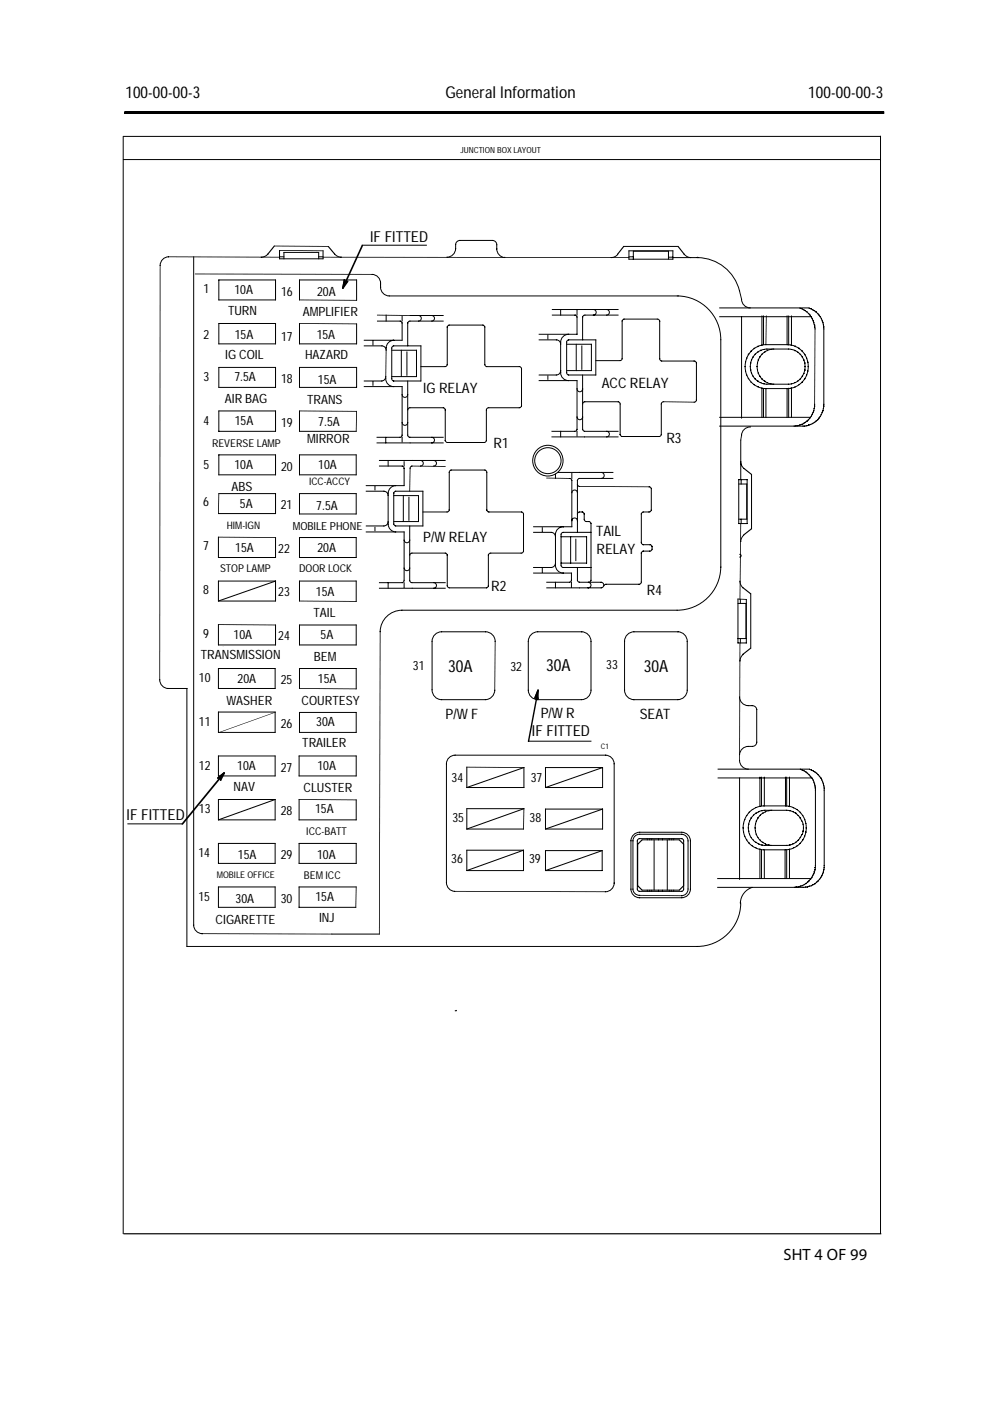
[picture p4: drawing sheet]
<svg xmlns="http://www.w3.org/2000/svg" width="210mm" height="297mm" viewBox="0 0 210 297" stroke-linecap="round" stroke-linejoin="round" font-family="sans-serif">
<g fill="none" stroke="#000" stroke-width=".21">
<path d="M26.1 33.8h160.7M26.1 28.9h160.7M26.1 28.9v232.7M186.7 28.8v232.8M34 56.2v.2M35.7 54.4v.1M35.8 54.4a1.84 1.84 0 0 0-1.8 1.9M41.1 54.4v141.8M46.3 59.4h12.2M46.4 59.3v4.4M55.4 54.4v.2M56.8 53.8v.1"/>
<path d="M56.8 53.8a1.86 1.86 0 0 1-1.4 .7M58.4 59.3v4.4M59.2 54.9h9.4M59.2 54.4h1.1M59.3 53v2M60.1 53.5h7.5M60.2 53.4v1.6M63.4 59.4h12.3M63.5 59.3v4.4M67.5 54.4h1.1M67.6 53.4v1.6M68.5 53.1v1.9"/>
<path d="M70.9 53.8a1.86 1.86 0 0 0 1.5 .7M71 53.8v.1M72.2 54.5h.3M75.6 59.3v4.5M76.7 52h13.8M78.8 58.1v.2M78.9 58.2a1.86 1.86 0 0 1 1.8 2.1M80.7 59.8v1.2M94.7 54.4v.2M96.6 52.7a1.86 1.86 0 0 1-1.9 1.8M96.6 51.7v1.1M97.4 51h7.1"/>
<path d="M97.5 51a.91 .91 0 0 0-.9 .8M97.5 50.9v.2M104.4 50.9v.2M104.4 51a.91 .91 0 0 1 .9 .9v.9M105.3 52.8a1.85 1.85 0 0 0 1.7 1.8M107 54.4v.3M129.5 54.5v.2M131 53.8v.1M131 53.9a1.86 1.86 0 0 1-1.5 .7M132.2 52.2h11.6M133.3 53.2h9.4M133.3 55h9.4"/>
<path d="M133.3 54.4h1.1M133.3 53.1v1.9M134.2 53.3h7.6M134.3 53.2v1.8M141.6 54.5h1.1M141.7 53.2v1.8M142.6 54.6h5.5M142.7 53.1v1.9M145 53.8v.2M145.1 53.9a1.8 1.8 0 0 0 1.4 .7M146.5 54.5v.2M147.9 54.4v.2a9.3 9.3 0 0 1 8.9 7"/>
<path d="M46.3 77.9h12.2M46.3 72.9h12.2M46.3 63.6h12.2M46.3 68.6h12.2M46.4 68.5v4.5M46.4 77.8v4.4M58.4 77.8v4.4M58.4 68.5v4.5M63.4 77.9h12.3M63.4 72.9h12.3M63.5 77.8v4.4M63.5 68.5v4.5"/>
<path d="M75.6 77.8v4.4M75.6 68.6v4.4M77.1 73.3h3.9M77.1 72.1h8.2M79.1 72.2v1M79.9 68.1h5M80.7 60.9a1.86 1.86 0 0 0 1.8 1.8M80.9 73.2v.2M81 73.3a.93 .93 0 0 1 .9 1M81.8 79.9a.91 .91 0 0 1-.9 .9M81.8 79.8v.1M81.9 74.2v.1"/>
<path d="M81.9 73.7v.2M81.9 66.7v1.5M82.5 62.7h61.3M82.6 62.7v.1M83 74.3h5.4M83 79.8h5.4M83.1 73.8v6.6M83.4 73.3h5.9M83.5 73.2v.2M83.5 72.1v.1M83.5 73.3l-.2 .1-.2 .4M83.5 72.1a1.65 1.65 0 0 0-1.6 1.7"/>
<path d="M84.8 68.1l.4 .2 .1 .2M84.8 68v.2M85.1 74.2v5.7M85.3 68.4v3.8M85.3 67v1.2M86.3 74.5v5.2M86.4 68.4v5M86.9 66.9h7.2M86.9 68.1h7.2M86.9 68.1h-.2l-.3 .4M87 68v.2M88.3 74.2v5.7"/>
<path d="M88.7 66.8v.2M88.7 68v.2M88.7 66.9a.59 .59 0 0 1 .6 .6 .59 .59 0 0 1-.6 .6M89.2 77.7h5.2M89.2 73.2v7.7M91.5 66.8v.2M91.5 68v.2M91.5 66.9a.59 .59 0 0 1 .6 .6 .59 .59 0 0 1-.6 .6M94.3 77.6v.2M94.8 69.3v8.1M94.8 77.3v.2l-.4 .2M95.2 68.9h7.2"/>
<path d="M95.2 68.8v.2M95.3 68.9l-.4 .3-.1 .2M102.3 68.9l.3 .1 .2 .4M102.4 68.8v.2M102.8 69.3v8.1M102.8 77.3l.2 .4h.2M103.1 77.7h7.1M103.2 77.6v.2M110.1 77.6v.2M110.1 77.7l.2 .1 .3 .4M110.6 78.2v7.9M114.2 72.1h3.9"/>
<path d="M114.2 79.5h3.8M116.2 71v1M116.2 79.6v.9M117 66.8h5M117.9 79.4v.2M118 72.1a.91 .91 0 0 1 .9 .9M118.9 79a1.67 1.67 0 0 0 1.6 1.7M118.9 78.6a.93 .93 0 0 1-1 .9M118.9 72.5v6.6M118.9 65.5v1.4M120.1 78.6h5.4M120.1 73h5.4"/>
<path d="M120.1 72.5v6.6M120.1 79l.1 .3 .4 .2M120.5 79.5h5.9M120.5 72.1h5.9M120.6 70.9a1.69 1.69 0 0 0-1.7 1.6M120.6 70.8v.2M120.6 72v.1M120.6 79.4v.2M120.6 72.1l-.4 .2-.1 .2M121.9 66.8l.2 .1 .2 .4M121.9 66.7v.2M122.2 72.9v5.8"/>
<path d="M122.3 67.1v3.9M122.3 65.7v1.2M122.4 70.9h-8.2M123.4 73.2v5.2M123.5 67.1v5M123.5 79.4v11.7M124 66.8h7.1M124 66.8l-.4 .2-.1 .3M124 66.7v.2M125.4 72.9v5.8M125.8 65.5v.2M125.8 66.7v.2"/>
<path d="M125.8 65.6a.59 .59 0 0 1 .6 .6 .59 .59 0 0 1-.6 .6M126.2 76.5h5.3M126.3 72v7.6M128.6 65.5v.2M128.6 66.7v.2M128.6 65.6a.59 .59 0 0 1 .6 .6 .59 .59 0 0 1-.6 .6M131.1 65.6h-14.1M131.4 76.4v.1M131.9 76l-.1 .3-.4 .2M131.9 68v8.1M132.2 67.7h7.2M132.3 67.6v.1"/>
<path d="M132.4 67.7l-.4 .2-.1 .2M139.4 67.6v.1M139.4 67.7h.2l.3 .4M139.9 68v8.1M139.9 76.1l.2 .4h.2M140.2 76.5h7M140.3 76.5v.1M143.7 62.7a9.3 9.3 0 0 1 9.1 9.3M147.2 76.5v.1M147.2 76.5l.2 .1 .3 .4M147.7 76.9v7.9M152.5 65.3h19.1"/>
<path d="M152.5 67.1h19.5M152.8 72v48.4M156.8 61.6v.2M157.2 63.4a1.86 1.86 0 0 0 1.9 1.9M157.2 63.3v.2M157.2 67.1v21.6M158 77.6v.2M158.1 76.7v.2M158.1 78.7l.2 .7M158.1 78.6v.1M158.3 79.5l.4 .7M158.3 75.9v.1"/>
<path d="M158.3 79.4v.2M158.6 75.1h.2M158.7 75v.3M158.7 75.2l-.6 1.6v1.8M159.1 65.2v.2M159.1 77.6v.2M159.2 77v1.4M159.2 78.5l.1 .6M159.2 76.9v.2M159.2 78.3v.3M159.2 74.4h.2M159.3 74.3v.2"/>
<path d="M159.3 74.5l-.6 .7M159.3 76.2v.2M159.3 79v.3M159.4 79.2l.2 .5M159.6 75.7l-.4 1.3M159.7 75.5v.3M159.7 79.7v.1M159.7 79.8l.4 .5M159.9 73.9l-.6 .5M159.9 73.8v.2M160.1 75v.2M160.1 75.1l-.4 .6"/>
<path d="M160.5 77.6v.2M160.6 77v1.4M160.6 78.5l.2 .6M160.6 76.9v.2M160.6 78.3v.3M160.6 74.7l-.4 .4M160.7 73.5l-.7 .3M160.7 74.5v.3M160.7 73.3v.3M160.8 76.2v.2M160.8 79v.3M160.8 79.2l.3 .5"/>
<path d="M161.1 75.7l-.5 1.3M161.1 75.5v.3M161.1 79.7v.1M161.1 79.8l.4 .5M161.2 74.3l-.5 .3M161.3 74.2v.2M161.5 66.9v6.3M161.5 75v.2M161.6 75.1l-.5 .6M161.9 66.9v6.3M161.9 74.1l-.6 .2M162 74v.2"/>
<path d="M162.1 74.7l-.5 .4M162.1 74.5v.3M162.3 73.1h4.7M162.4 73.1l-1.7 .3M162.4 73v.2M162.6 74h4.7M162.6 74l-.6 .1M162.6 73.9v.2M162.7 74.3l-.6 .3M162.7 74.2v.2M163.4 74.1l-.7 .2M163.4 74v.2"/>
<path d="M164.1 74l-.7 .1M164.1 73.9v.2M166.9 66.9v6.3M167 73.1l.7 .1M167.2 74l.6 .1M167.2 66.9v6.3M167.6 73.2h.3M167.8 74v.2M167.8 66.9v6.4M167.8 73.2l.8 .2M167.8 74.1l.7 .2M168.4 74.3h.3"/>
<path d="M168.5 74.2v.2M168.5 73.4h.2M168.6 74.3l.5 .3M168.7 73.3v.3M168.7 73.5l.7 .3M169.1 74.7l.6 .4M169.2 74.6v.2M169.2 73.8h.3M169.4 73.9l.7 .6M169.4 73.8v.2M169.6 65.2v.3M169.6 65.3l.4 .2"/>
<path d="M169.7 75v.2M169.7 75.2l.4 .5M169.9 65.5h.3M170 65.4v.1M170 79.8h.3M170 75.7h.3M170.1 65.5l.2 .1M170.1 74.3v.3M170.1 75.5v.3M170.1 79.7v.1M170.1 79.8l-.4 .5M170.1 75.7l.3 .6"/>
<path d="M170.1 74.5l.5 .7M170.4 65.6v.2M170.4 76.2v.3M170.4 79.1v.2M170.4 76.4l.2 .6M170.5 65.7l.2 .2M170.5 75.2h.3M170.6 75v.3M170.6 78.5l-.5 1.2M170.6 77v1.4M170.7 75.2l.3 .7M170.7 76.9v.2"/>
<path d="M170.7 77.6v.2M170.7 78.3v.3M170.8 65.8l.3 .4M171 75.9v.2M171 79.4v.2M171.1 76l.3 1.4-.1 1.2M171.1 66v.2M171.2 66.2l.2 .3M171.3 78.7l-.6 1.5M171.3 76.7v.2M171.3 78.6v.1M171.4 77.6v.2"/>
<path d="M171.4 66.4l.3 .4M171.5 65.2v.3M171.6 65.3l.3 .2M171.6 66.8h.3M171.8 66.9l.2 .3M171.8 65.5h.2M171.8 66.7v.2M172 65.4v.1M172 65.5l.3 .1M172 67.3l.2 .2M172 67.1v.2M172.2 65.7h.3"/>
<path d="M172.2 67.4l.2 .6M172.3 65.5v.3M172.3 68h.3M172.4 65.7l.3 .2M172.4 68.1l.1 .3M172.5 67.9v.3M172.6 68.2v.6M172.6 68.8h.2M172.6 65.9h.2M172.7 68.8v.2M172.7 69.2v.2M172.7 65.8l.3 .4"/>
<path d="M172.7 68.9l.1 .3M172.8 69.3v.4M172.8 69.7v.2M173.1 66v.3M173.1 66.2l.3 .3M173.4 66.4v.2M173.4 66.6l.2 .2M173.7 66.7v.2M173.7 66.9l.2 .3v-.1M174 67.3l.1 .2M174.2 67.4l.1 .6M174.3 67.9v.3"/>
<path d="M174.4 68.1l.1 .3M174.5 68.2l.1 .6M174.6 68.8v.2M174.6 68.9v.3M174.6 69.3l.1 .4M174.7 69.7v16.1M174.7 69.2v.2M46.3 87.1h12.2M46.3 82.1h12.2M46.3 96.4h12.2M46.3 91.4h12.2M46.4 96.4v4.4"/>
<path d="M46.4 87v4.5M58.4 87v4.5M58.4 96.4v4.4M63.4 91.4h12.2M63.4 82.1h12.3M63.4 96.4h12.2M63.5 87v4.5M63.5 96.4v4.4M75.5 96.4v4.4M77.1 80.8h3.9M77.1 82h8.2M79.1 80.9v.9"/>
<path d="M79.8 92.7h5M80.3 98.8h5M80.9 80.7v.2M81.8 80.3a1.67 1.67 0 0 0 1.7 1.7M81.8 80.2v.2M81.8 92.6v1.4M82.3 97.5v1.4M83.1 80.3v.2l.4 .3M83.4 80.8h5.9M83.5 80.7v.2M83.5 81.9v.1M84.8 92.6v.2"/>
<path d="M85.2 98.8l.3 .1 .2 .4M85.3 81.9v10.5M85.3 92.3l-.1 .2-.4 .2M85.3 83.7a.59 .59 0 0 0 .5 .6 .59 .59 0 0 0 .6-.6M85.3 92.6v1.2M85.3 89.6a.59 .59 0 0 0 .5 .6 .59 .59 0 0 0 .6-.6M85.3 98.7v.2M85.7 97.8v1.1M85.7 99.2v3.8M86.4 80.7v11.6M86.4 92.3l.3 .4h.2M86.9 86.5h7.2"/>
<path d="M86.9 86.5h-.2l-.3 .4M87 99.2v.2M87 86.4v.1M87.4 98.8l-.4 .2v.3M87.4 98.7v.2M89.2 97.5v.2M89.2 98.7v.2M89.2 97.6a.59 .59 0 0 1 .5 .6 .59 .59 0 0 1-.5 .6M91.5 92.6v.2M91.5 93.8v.2M91.5 92.7a.59 .59 0 0 1 .6 .6 .59 .59 0 0 1-.6 .6M91.9 97.5v.2"/>
<path d="M91.9 98.7v.2M92 97.6a.59 .59 0 0 1 .5 .6 .59 .59 0 0 1-.6 .6M93.9 86.5h.3l.2 .4M94 86.4v.1M94.1 93.9h-14.3M94.1 92.7h-7.3M94.4 93.4l.2 .4h.3M94.4 86.9v6.6M94.5 97.6h-14.2M94.8 93.8h8M94.9 93.7v.2M95.6 99.7h7.3"/>
<path d="M95.7 99.6v.1M95.7 99.7h-.2l-.3 .4M102.7 93.7v.2M102.8 99.7h.2l.2 .4M102.8 99.6v.1M103.1 93.4v.2l-.4 .2M103.1 86.9v6.6M103.6 86.4v.1M110.1 86.4v.1M110.2 86.5h-6.6l-.4 .2-.1 .2M110.6 86l-.1 .2-.4 .3M116.9 91.4h5"/>
<path d="M118.9 91.4v1.3M120.6 80.6v.2M121.8 91.4v.1M122.3 82.4a.59 .59 0 0 0 .6 .7 .59 .59 0 0 0 .6-.7M122.3 91v.2l-.4 .2M122.3 88.4a.59 .59 0 0 0 .6 .6 .59 .59 0 0 0 .6-.6M122.3 91.4v1.1M122.3 80.6v10.5M122.4 80.7h-8.2M123.5 91l.1 .2 .4 .2M123.9 85.2h7.2M123.9 91.4h7.2"/>
<path d="M124 91.4v.1M124 85.2l-.4 .2-.1 .2M128.6 91.4v.1M128.6 92.5v.2M128.6 91.4a.59 .59 0 0 1 .6 .6 .59 .59 0 0 1-.6 .6M131 85.2h.3l.2 .4M131.1 85.1v.2M131.1 92.6h-14.2M131.5 85.6v6.6M131.5 92.1v.2l.4 .2M139.8 92.5v.1M139.9 92.5h-8.1"/>
<path d="M140.2 92.1l-.2 .4h-.3M140.2 85.6v6.6M140.7 85.2l-.4 .2-.1 .2M140.7 85.1v.2M147.2 85.2v.2M147.7 84.8l-.1 .2-.4 .3M152.5 90.3h17.8M152.5 88.5h19.5M157.1 97.9a1.86 1.86 0 0 0 .6 1.4M157.1 93.2v8.6M157.2 92.2v.3M157.7 99.2v.2"/>
<path d="M158.6 80.3h.2M158.7 80.2v.2M158.7 80.3l.5 .6M159.1 90.5a1.84 1.84 0 0 0-1.9 1.8M159.1 90.4v.2M159.3 80.9v.2M159.3 81l.6 .6M159.9 81.5v.2M160 81.6l.7 .4M160.1 80.2v.2M160.1 80.3l.5 .5M160.7 80.8l.5 .3"/>
<path d="M160.7 81.9v.2M160.7 80.7v.2M160.7 82l.8 .3M161.3 81.2l.6 .2M161.3 81v.2M161.5 82.2v6.4M161.5 80.2v.2M161.6 80.3l.5 .5M161.6 82.3l.8 .1M161.9 82.3v6.3M162 81.3v.2M162 81.4l.6 .1"/>
<path d="M162.1 80.8l.6 .3M162.1 80.7v.2M162.4 82.3v6.3M162.6 81.4v.1M162.7 81.2l.7 .2M162.7 81v.2M163.4 81.3v.2M163.4 81.4l.7 .1M164.1 81.4v.1M166.9 82.3v6.3M167 82.4h-4.7M167.2 82.2v6.4"/>
<path d="M167.3 81.5h-4.7M167.6 82.3h.3M167.7 82.3l-.7 .1M167.8 81.3v.2M167.8 82.1v6.5M167.8 81.4l-.6 .1M168.3 90.3v.1M168.4 81.1h.3M168.5 81v.2M168.5 81.2l-.7 .2M168.6 82v.1M168.6 82l-.8 .3"/>
<path d="M168.7 90.3h-.3M168.7 90.2v.1h.4M169 90.3h.2M169.1 80.8l-.5 .3M169.2 90.2v.1M169.2 80.7v.2M169.4 81.6l-.7 .4M169.4 81.5v.1M169.6 90l-.4 .2M169.6 80.4l-.5 .4M169.7 80.3v.1M169.9 81h.3"/>
<path d="M170 90l-.4 .1M170 89.8v.3M170 81.1l-.6 .5M170.1 80.9v.2M170.3 89.8h.2M170.3 89.7v.2M170.5 80.3h.3M170.6 90.3h-.3M170.6 90.3v.1M170.6 80.2v.2M170.6 89.6h.3M170.6 80.3l-.5 .7"/>
<path d="M170.7 89.6l-.6 .4M170.8 89.4v.3M170.9 90.3h.3M171 90.2v.1M171 89.2h.3M171 90.3h-.4M171.1 89.3l-.3 .2M171.1 89.2v.2M171.3 89h.2M171.4 90.1h.2M171.4 89l-.2 .2M171.4 88.9v.2"/>
<path d="M171.4 90v.3M171.5 90.2h-.4M171.7 88.7l-.3 .3M171.7 88.6v.1M171.9 89.9v.2M171.9 90l-.4 .1M172 88.3l-.2 .3M172 88.1v.2M172.2 87.9l-.2 .3M172.2 87.7v.3M172.3 89.8l-.3 .2M172.3 89.7v.1"/>
<path d="M172.4 87.4v.2M172.4 87.5l-.2 .3M172.5 87.1l-.1 .3M172.6 89.6h.2M172.6 86.5v.2M172.7 89.6l-.4 .2M172.7 86.2l-.1 1M172.7 85.7v.4M172.7 85.6v.2M172.7 86v.3M172.7 89.4v.3M173 89.3l-.3 .2"/>
<path d="M173.1 89.2v.1M173.2 89h.3M173.3 89l-.2 .2M173.4 88.9v.2M173.6 88.7l-.2 .3M173.7 88.5v.2M173.9 88.4v-.1l-.2 .3M174 87.9h.2M174.1 87.9l-.1 .3M174.3 87.3v.3M174.3 87.5l-.1 .5M174.5 87.1l-.1 .3"/>
<path d="M174.6 86.5v.2M174.6 86.2l-.1 1M174.7 85.7l-.1 .4M174.7 86v.3M46.2 118.2h12.3M46.2 108.9h12.3M46.3 113.8v4.5M46.3 104.7h12.2M46.3 100.7h12.2M58.4 104.6v4.4M58.4 113.9v4.4M63.4 118.2h12.2"/>
<path d="M63.4 104.7h12.2M63.4 100.7h12.2M63.4 109h12.2M63.4 114h12.2M63.5 113.9v4.4M63.5 104.6v4.5M75.5 104.6v4.5M75.5 113.9v4.4M77.6 111.5h3.8M77.6 112.8h8.2M77.6 103h8.2M77.6 104.1h3.8"/>
<path d="M79.5 103v1M79.5 111.7v.9M81.4 104.1v.1M81.4 111.4v.2M81.4 104.1a.93 .93 0 0 1 .9 1M82.3 111.1a1.67 1.67 0 0 0 1.6 1.7M82.3 110.6a.93 .93 0 0 1-.9 .9M82.3 104.5v6.7M83.4 110.6h5.4M83.4 105.1h5.4M83.5 111l.2 .4 .2 .1M83.5 104.5v6.7"/>
<path d="M83.8 111.5h5.9M83.8 104.1h5.9M83.9 112.7v.2M83.9 104.1v.1M83.9 111.4v.2M83.9 102.9v.1M83.9 104.1l-.2 .1-.2 .4M83.9 103a1.65 1.65 0 0 0-1.6 1.6M85.5 105v5.7M85.7 112.7v10.4M85.7 114.5a.59 .59 0 0 0 .6 .6 .59 .59 0 0 0 .6-.6M86.7 105.3v5.1"/>
<path d="M86.9 111.4v11.7M87.3 117.3h7.2M87.3 117.3h-.2l-.2 .4M87.4 117.2v.2M88.7 105v5.7M89.6 108.5h5.2M89.7 104.1v7.5M94.4 117.2v.2M94.4 117.3l.4 .2v.2M94.7 108.5v.1M94.8 117.6v6.6l.3 .4h.2M95.2 100.1v8.1"/>
<path d="M95.2 108.1v.2l-.4 .2M103.2 100.1v8.1M103.2 108.1l.1 .2 .4 .2M103.5 117.6v6.7M104 117.3h6.6M104 117.3l-.4 .2-.1 .2M104.1 117.2v.2M110.5 117.2v.2M110.5 108.5l.3 .1 .2 .4M110.6 108.5v.1M110.7 108.5h-7.2M111 109v7.9"/>
<path d="M111 116.8l-.1 .2-.4 .3M113 112.9h3.9M113 111.7h8.3M115 111.8v1M116.8 112.8v.2M116.9 112.9a.93 .93 0 0 1 .9 .9M117.8 119.4a.93 .93 0 0 1-1 .9M117.8 119.9a1.65 1.65 0 0 0 1.6 1.6M117.8 100.4v1.1M117.8 113.2v6.7M118.9 113.8h5.6M118.9 119.4h5.6"/>
<path d="M119 119.9l.2 .4h.2M119 113.3v6.6M119.4 112.9h6M119.4 112.9h-.2l-.2 .4M119.4 111.7a1.65 1.65 0 0 0-1.6 1.6M119.5 111.6v.2M119.5 112.8v.2M120.7 101.4v.1M120.8 101.4l.4 .2v.3M121 113.7v5.8M121.2 100.3v1.2M121.2 110.4a.59 .59 0 0 1 .6-.6 .59 .59 0 0 1 .6 .6"/>
<path d="M121.2 104.5a.59 .59 0 0 1 .6-.6 .59 .59 0 0 1 .6 .6M121.2 101.8v10M122.1 114.2v4.8M122.4 102.7l.1 .2 .4 .2M122.4 101.8v11.2M122.8 108.5h.7M122.8 101.4h7.2M122.9 101.4v.1M122.9 103v.2M122.9 108.5v.1M122.9 101.4l-.2 .1-.3 .4M122.9 108.5l-.2 .1-.3 .4"/>
<path d="M123.4 108.5l.2 .1 .3 .4M123.4 108.5v.1M123.9 110.1l.2 .4 .8 .1M123.9 108.9v1.3M124.4 110.5v.2M124.4 113.7v5.8M124.8 110.5v.2M124.8 110.6h.3l.2 .4M125.3 110.9v12.2M127.5 100.2a.64 .64 0 0 1 .6 .6 .64 .64 0 0 1-.6 .6M127.5 100.1v.2M127.5 101.4v.1"/>
<path d="M130 100.2h-11.8M136 115v.3l.4 .2M136 108.9v6.2M136 117.2v6.3M136.3 108.5h1.4M136.4 108.5v.1M136.4 115.4v.2M136.4 116.8v.1M136.4 116.8l-.4 .3v.2M136.4 108.5l-.2 .1-.2 .4M137.5 103.2h.3M137.6 108.5v.1"/>
<path d="M137.6 103.2l.4 .2 .1 .2M137.8 116.8v.1M137.8 115.5l.2 .1 .3 .4M137.9 115.5h-1.6M138.1 108.1l-.2 .4h-.3M138.1 103.6v4.6M138.3 116.4l-.1 .2-.4 .2h-1.5M138.3 115.8v.7M156.5 110.1h1.9M156.5 111h2M156.5 101.7h2M156.5 102.6h1.9"/>
<path d="M156.6 101.6v9.5M156.8 117.5l.3 .3-.3 .3M156.9 117.4v.2M156.9 118v.2M157.1 114.7v.2M157.1 110v1.1M157.1 101.6v1.1M157.7 113.4a1.82 1.82 0 0 0-.6 1.4M157.7 113.3v.2M158.3 102.5v7.7M158.4 101.6v9.5M159.3 100.5v11.7"/>
<path d="M46.2 136.7h12.3M46.2 127.4h12.3M46.2 123.2h12.3M46.3 123.1v4.4M46.3 132.3v4.5M58.4 123.1v4.4M58.4 132.4v4.4M63.4 123.2h12.2M63.4 136.7h12.2M63.4 132.5h12.2M63.5 123.1v4.4M63.5 132.4v4.4"/>
<path d="M75.5 123.1v4.5M75.5 132.4v4.4M80.3 123.5h5M80.6 133.8v.2M82.3 123.5v1.3M85.2 129.4h58.4M85.3 129.4a4.6 4.6 0 0 0-4.7 4.5M85.3 129.3v.2M85.3 123.5v.1M85.7 123.5v1.1M85.7 120.4a.59 .59 0 0 0 .6 .6 .59 .59 0 0 0 .6-.6M85.7 123.1l-.1 .2-.4 .2"/>
<path d="M86.9 123.1l.2 .4h.2h7.2M87.4 123.5v.1M91.6 135.9v10.4M91.9 123.5v.1M91.9 124.6v.2M92 123.5a.59 .59 0 0 1 .5 .6 .59 .59 0 0 1-.6 .6M93.6 133.9h9.4M93.6 133.9a2.03 2.03 0 0 0-2 2M93.6 133.9v.1M94.5 124.7h-14.2M95.2 124.6h8M95.3 124.6v.1"/>
<path d="M102.9 133.9a2.05 2.05 0 0 1 2.1 2.1M103 133.9v.1M103.1 124.6v.1M103.5 124.2v.2l-.4 .2M105 135.9v.2M112 135.9v10.5M113 121.5h8.2M113 120.3h3.9M114 133.9h9.4M114 133.9a2.03 2.03 0 0 0-2 2M114 133.9v.1M115 120.4v1"/>
<path d="M115.8 123.5h5M116.8 120.2v.2M117.8 123.4v1.3M119.4 120.3h6M119.5 120.2v.2M120.7 123.4v.1M121.2 123l-.3 .4-.2 .1M121.2 121.4v1.7M121.2 123.4v1.2M122.4 123l.1 .2 .4 .3M122.4 120.2v2.9M122.8 123.5h4.7"/>
<path d="M122.9 123.4v.1M123.3 133.9a2.03 2.03 0 0 1 2 2.1M124.7 123.5a.59 .59 0 0 1 .6 .5 .59 .59 0 0 1-.6 .6M124.7 123.4v.1M124.8 123.4v.1M125.3 123l-.1 .2-.4 .3M125.3 135.9v10.5M127.4 123.4v.1M127.4 124.6v.1M127.4 123.5a.59 .59 0 0 1 .6 .5 .59 .59 0 0 1-.6 .6M127.5 124.6h-11.7M128 124.1v.2"/>
<path d="M128.4 123.9h7.2M128.5 123.9l-.5 .3M128.5 123.8v.2M132.4 135.9v10.5M134.4 133.9h9.4M134.5 133.9a2.03 2.03 0 0 0-2.1 2M134.5 133.9v.1M135.5 123.8v.2M136 123.4l-.3 .4-.2 .1M143.5 129.3v.2M143.7 133.9a2.03 2.03 0 0 1 2 2.1M145.7 135.9v10.5"/>
<path d="M152.8 120.3a9.3 9.3 0 0 1-9.2 9.1M156.4 127.9h1.8M156.4 136.3h1.9M156.4 135.4h1.8M156.5 126.9v9.5M156.9 123.2a1.88 1.88 0 0 0 .7 1.4M156.9 123.1v.2M157 135.3v1.1M157 127v1M157.6 138.8a1.82 1.82 0 0 0-.7 1.3M157.6 124.6v.1M157.6 138.6v.3"/>
<path d="M158.2 127.9v7.6M158.2 127v9.4M159.2 125.8v11.7M33.9 144.1a1.84 1.84 0 0 0 1.8 1.9M33.9 144v.2M35.5 146h4.2M39.6 145.9v54.9M46.2 146h12.2M46.2 141.7h12.2M46.2 155.3h12.2M46.2 151h12.2M46.3 150.9v4.5"/>
<path d="M46.3 141.7v4.4M58.3 141.7v4.4M58.3 150.9v4.5M63.4 141.7h12.2M63.4 151.1h12.2M63.4 155.3h12.2M63.5 141.7v4.4M63.5 151v4.4M75.5 141.7v4.4M75.5 151v4.4M91.6 146.3a2.06 2.06 0 0 0 2 2M93.6 148.3h9.4"/>
<path d="M93.6 148.3v.1M102.9 148.3v.1M104.9 146.3a2.05 2.05 0 0 1-2 2M104.9 146.2v.2M111.9 157.1h13.5M112 146.3a2.03 2.03 0 0 0 2 2M123.3 148.3v.1M123.4 148.3h-9.5M125.3 146.3a2.03 2.03 0 0 1-2 2M132.4 146.3a2.03 2.03 0 0 0 2 2M134.3 148.3h9.5M143.7 148.3v.1"/>
<path d="M145.7 146.3a2.03 2.03 0 0 1-2 2M156.8 147.8a1.86 1.86 0 0 0 1.8 1.8M156.8 147.7v.1M156.8 159.9v.2M156.9 140v.3M158.6 149.6h1M158.6 158.2h1M158.7 149.5v.2M158.7 158.2a1.86 1.86 0 0 0-1.9 1.8M158.7 158.2v.1M159.5 149.5v.2M159.5 158.2v.1"/>
<path d="M159.5 149.6a.91 .91 0 0 1 .9 .9M160.4 150.4v7.1M160.4 157.4a.91 .91 0 0 1-.9 .8M27 174.7h11.7M46.2 164.5h12.2M46.2 160.3h12.2M46.2 173.8h12.2M46.2 178.8h12.2M46.2 169.5h12.2M46.3 178.7v4.4M46.3 160.2v4.4M46.3 169.4v4.5"/>
<path d="M58.3 160.2v4.4M58.3 169.4v4.5M58.3 178.7v4.4M63.3 178.8h12.3M63.3 164.5h12.3M63.3 160.3h12.3M63.3 173.8h12.3M63.4 160.2v4.4M63.4 178.7v4.4M63.4 169.4v4.5M75.5 160.2v4.4M75.5 169.5v4.4"/>
<path d="M75.5 178.7v4.4M94.7 161.8v25.4M96.4 160.1h32.1M96.5 160.1a1.84 1.84 0 0 0-1.8 1.8M96.5 160v.2M98.9 167h12.3M98.9 175.8h12.2M98.9 171.5h12.3M99 162.6v4.5M99 171.4v4.5M111.1 162.7v4.4M115.6 162.7h12.2"/>
<path d="M115.6 167h12.2M115.6 171.5h12.2M115.6 175.8h12.2M115.7 162.7v4.4M115.7 171.5v4.4M127.8 171.5v4.4M127.8 162.7v4.4M128.4 160.1a1.86 1.86 0 0 1 1.8 1.9M130.2 161.9v25.4M133.8 178.1v10.5M134.2 178.1v10.5M135.1 178.2v10.3l.3 .4 .2 .1"/>
<path d="M135.2 178.9v9M135.6 176.9h9M135.6 176.5h9M135.6 177.8h9M135.6 176.9a1.4 1.4 0 0 0-1.4 1.3M135.6 177.8l-.4 .2-.1 .3M135.6 176.8v.2M135.6 176.5a1.86 1.86 0 0 0-1.8 1.8M135.6 176.4v.1M135.6 177.7v.2M136.1 178.1h8M137.2 177.7v.4"/>
<path d="M137.8 177.7v.4M138.2 177.7v.4M138.7 178v10.8M139.6 177.7v.4M140.5 177.7v.4M141.5 178v10.8M141.9 177.7v.4M142.4 177.7v.4M142.8 177.7v.4M144.5 177.8l.4 .2v.3M144.5 176.9a1.4 1.4 0 0 1 1.4 1.4M144.5 176.4v.1"/>
<path d="M144.5 176.8v.2M144.5 177.7v.2M144.6 176.5a1.86 1.86 0 0 1 1.8 1.8M144.9 178.2v10.3l-.2 .4-.2 .1M145.9 178.2v10.3a1.4 1.4 0 0 1-1.4 1.4M146.4 178.1v10.5M152.1 164.9h20.1M152.1 163.1h19.6M156.8 164.9v21.6M156.8 161.2a1.86 1.86 0 0 0 1.8 1.9M156.8 161.1v.2M157.6 175.4v.2"/>
<path d="M157.6 176.4l.3 .8M157.6 176.3v.2M157.6 174.5v.2M157.9 173.7l-.3 1.5v1.2M157.9 177.3l.4 .7M157.9 173.7v.1M157.9 177.2v.2M158.3 173l-.4 .7M158.3 178.1l.5 .6M158.3 178v.1M158.7 175.4v.2M158.7 163v.2"/>
<path d="M158.7 174.7v.1M158.7 176.1v.3M158.8 172.1v.2M158.8 178.7v.2M158.8 178.8l.7 .6M158.8 172.3l-.5 .6v-.1M158.9 174v.2M158.9 176.8v.2M158.9 176.9l.3 .6M159.2 173.5l-.3 .8-.2 .9 .2 1.7M159.3 173.3v.3M159.3 177.5v.1"/>
<path d="M159.3 177.6l.4 .5M159.4 171.6h.3M159.5 171.5l-.6 .7M159.5 179.2v.2M159.6 179.4l.7 .4M159.7 178.1l.5 .5M159.7 172.9l-.4 .6M159.8 172.7v.3M159.8 178.1v.1M160.1 175.4v.2M160.2 174.7v.1M160.2 176.1v.3"/>
<path d="M160.2 172.5l-.5 .4M160.3 171.3l-.7 .3M160.3 171.1v.2M160.3 172.3v.3M160.3 179.7v.1M160.3 178.5v.2M160.3 179.8l.8 .3M160.3 178.6l1.2 .6M160.4 174v.2M160.4 176.8v.2M160.4 176.9l.3 .6M160.7 173.5l-.4 .8-.2 .9 .3 1.7"/>
<path d="M160.7 177.5v.1M160.7 173.3v.3M160.7 177.6l.4 .5M160.9 172v.2M160.9 178.8v.2M160.9 172.1l-.6 .3M161 170.9h.3M161.1 171l-.8 .2M161.1 164.7v6.3M161.1 179.9v6.5M161.1 178.1l.6 .5M161.1 172.9l-.4 .6"/>
<path d="M161.2 178.1v.1M161.2 172.7v.3M161.5 164.7v6.2M161.5 171.9h.2M161.5 179.2h.2M161.5 171.9l-.6 .2M161.5 171.8v.2M161.5 179.1v.1M161.6 179.2h.6M161.7 172.5l-.5 .4M161.7 178.5v.2M161.7 172.3v.3"/>
<path d="M161.8 178.6l1.2 .6M161.9 170.9h4.7M162 170.9h-.8M162.1 164.7v6.2M162.1 171.8h4.8M162.2 171.8l-.6 .1M162.2 171.7v.2M162.2 179.2v.1M162.3 178.8v.2M162.3 172v.2M162.3 172.1l-.5 .3M162.9 179.2h.3"/>
<path d="M162.9 171.9h.3M163 171.9l-.7 .2M163 179.1v.1M163 171.8v.2M163 179.2h.6M163.6 171.8l-.6 .1M163.7 179.2v.1M163.7 171.7v.2M166.5 170.9h.8M166.5 164.7v6.2M166.8 171.8l.6 .1M166.8 164.7v6.3"/>
<path d="M166.9 179.2h-4.8M167.2 170.9h.3M167.3 171.9h.3M167.3 179.2h.3M167.4 179.9v6.5M167.4 164.7v6.4M167.4 171l.8 .2M167.4 171.9l.7 .2M167.5 171.8v.2M167.5 179.1v.1M168 172h.2M168 178.9h.2"/>
<path d="M168.1 178.8v.2M168.1 179l-1.3 .2M168.1 172.1l.6 .3M168.1 172v.2M168.2 179.8l-.8 .3M168.2 179.7v.1M168.2 171.1v.3M168.3 171.3l.6 .3M168.6 172.4h.2M168.7 178.6l-.6 .3M168.7 172.5l.5 .4M168.7 172.3v.3"/>
<path d="M168.7 178.5v.2M168.8 171.6h.3M168.9 179.4l-.6 .4M169 179.2v.2M169 171.5v.2M169 171.7l.7 .5M169.2 172.9h.2M169.2 178.2l-.5 .4M169.2 172.8v.2M169.2 178.1v.1M169.3 173l.4 .5M169.5 178.8h.3"/>
<path d="M169.6 173.5h.2M169.6 177.6h.2M169.6 178.9l-.6 .5M169.7 173.3v.3M169.7 177.5v.1M169.7 178.7v.2M169.7 172.1v.2M169.7 177.6l-.5 .5M169.7 163.1l.4 .2M169.7 173.5l.3 .6M169.7 172.3l.5 .6v-.1M170 176.9l-.3 .6"/>
<path d="M170 174v.2M170 176.9v.1M170 163.2h.3M170.1 178.1h.2M170.1 163.2v.1M170.1 174.2l.2 1.3-.2 1.4M170.1 163.3l.3 .1M170.2 178v.1M170.2 178.1l-.5 .7M170.2 173l.4 .7M170.3 174.7v.1M170.3 176.1v.3"/>
<path d="M170.3 175.4v.2M170.3 163.4h.3M170.6 163.5l.2 .2M170.6 177.2v.2M170.6 173.7l.3 1.5v1.2M170.8 163.7h.2M170.9 176.4l-.7 1.6M170.9 176.3v.2M170.9 174.5v.2M170.9 163.6v.2M170.9 163.7l.3 .3M170.9 175.4v.2"/>
<path d="M171.2 163.8v.2M171.2 164l.3 .3M171.5 164.2v.1M171.6 164.3l.2 .3M171.6 163v.2M171.7 163.1l.3 .2M171.7 164.6h.3M171.8 164.6l.3 .3M171.9 164.5v.2M172 163.2v.1M172.1 163.3l.3 .1M172.1 164.9v.2"/>
<path d="M172.2 165l.2 .4M172.3 163.4h.3M172.4 165.3l.2 .7M172.5 163.3v.3M172.5 163.5l.3 .2M172.6 165.9l.1 .3M172.6 163.7h.3M172.7 166.2l.1 .4M172.7 167.1h.3M172.7 166.1v.2M172.8 163.6l.3 .4M172.8 166.5v.3"/>
<path d="M172.8 166.7l.1 .3M172.9 167.1v16.5M172.9 167v.2M173.1 163.8l.4 .5M173.5 164.2v.1M173.5 164.3l.2 .3M173.7 164.6h.2M173.7 164.5v.2M173.8 164.7l.2 .3M173.9 164.9h.3M174.1 165l.1 .3M174.1 164.9v.2"/>
<path d="M174.2 165.2v.2M174.2 165.4l.2 .4M174.4 165.7v.2M174.4 165.9l.2 .3M174.6 166.2l.1 .4M174.6 166v.3M174.7 166.5v.2M174.7 166.7v.3M174.7 167.1l.1 16.5M174.8 167v.2M41.1 196.1a1.84 1.84 0 0 0 1.8 1.9M42.8 198h.2"/>
<path d="M46.2 183.1h12.2M46.2 192.4h12.2M46.2 188.1h12.2M46.3 188v4.5M58.3 188v4.5M63.3 188.1h12.3M63.3 183.1h12.3M63.3 192.4h12.2M63.4 188v4.5M70.3 198h10.2M94.7 187.1a1.84 1.84 0 0 0 1.7 1.9M96.4 188.9v.2"/>
<path d="M98.9 184.6h12.2M98.9 180.3h12.2M99 180.2v4.5M111 180.2v4.5M115.6 184.6h12.2M115.6 180.3h12.2M115.7 180.3v4.4M127.7 180.3v4.4M128.4 189v.2M130.2 187.2a1.86 1.86 0 0 1-1.8 1.9M133.8 188.5a1.84 1.84 0 0 0 1.8 1.8M134.2 188.5a1.37 1.37 0 0 0 1.4 1.3"/>
<path d="M135.5 189.8h.2M136.1 188.7h8M137.2 188.6v.5M137.8 188.6v.5M138.2 188.6v.5M139.6 188.6v.5M140.5 188.6v.5M141.9 188.6v.5M142.3 188.6v.5M142.8 188.6v.5M144.5 190.3v.1M144.5 188.9v.2"/>
<path d="M144.5 189.8v.2M144.6 189h-9.1M144.6 190.3h-9.1M146.4 188.5a1.86 1.86 0 0 1-1.9 1.8M152.1 188.1h18.3M152.1 186.3h19.9M157 191.3v.2M157.1 191.6a9.3 9.3 0 0 1-9.3 9.1M159.5 188.1a3.6 3.6 0 0 0-2.5 3.3M159.5 188.1v.1M161.2 180.1l.8 .1M161.5 180v6.4"/>
<path d="M161.9 180.2h4.7M162.1 180.1v6.3M166.5 180.1v6.3M166.8 180v6.4M167.2 180.1h.3M167.3 180.1l-.8 .1M168.7 188.1h.2M168.8 188.1h-.3M168.8 188v.1h.4M169.2 188v.1M169.6 187.9h.2M169.6 187.9l-.3 .1"/>
<path d="M169.7 187.8v.2M170.1 187.8l-.4 .1M170.1 187.7v.2M170.4 187.6l-.3 .1M170.5 187.5v.1M170.7 188.1h-.4M170.8 188v.1M170.8 187.4l-.3 .2M170.9 187.2v.3M171 188.1h.3M171.1 187h.3M171.1 188.1h-.4"/>
<path d="M171.2 187.1l-.3 .2M171.2 188v.1M171.2 187v.1M171.4 186.8h.2M171.4 187.9h.3M171.5 186.8l-.3 .2M171.5 186.7v.2M171.6 187.9l-.4 .1M171.6 187.8v.2M171.7 186.4h.3M171.8 186.4l-.3 .3M171.9 186.3v.2"/>
<path d="M172 187.8l-.3 .1M172 187.6v.3M172.1 186.1l-.3 .3M172.1 185.9v.3M172.3 185.7l-.2 .3M172.3 185.6v.2M172.3 187.6l-.2 .1M172.4 187.5v.2M172.4 185.3h.2M172.5 185.3l-.2 .3M172.6 185.1v.2M172.6 184.7v.3"/>
<path d="M172.6 187.4h.3M172.7 184.9l-.1 .3M172.8 187.4l-.4 .2M172.8 183.8v.3M172.8 184.3v.2M172.8 187.2v.3M172.9 184l-.2 .8M172.9 183.5v.4M173.1 187.1l-.3 .2M173.1 187v.1M173.3 186.8h.3M173.4 186.8l-.2 .2"/>
<path d="M173.5 186.7v.2M173.7 186.4l-.2 .3M173.7 186.4v.1M173.9 186h.3M174 185.9v.3M174 186.1l-.2 .3M174.2 185.7l-.1 .3M174.2 185.5v.3M174.4 185.2v.1M174.4 185.3l-.2 .3M174.6 184.9l-.2 .3M174.6 184.7v.3"/>
<path d="M174.7 184.3v.2M174.7 184l-.1 .8M174.8 183.5l-.1 .4M174.8 183.8v.3M39.5 200.7h108.3M96.4 214.3h.4M147.7 200.6v.2"/>
<circle cx="116.2" cy="97.6" r="3.2"/>
<circle cx="116.2" cy="97.7" r="2.77"/>
</g>
<g fill="#000">
<path d="M33.9 56.2h.1v88h-.2zM35.6 54.4h23.8v.2l-23.8-.1zM41.3 58l37.6 .1v.2l-37.6-.1zM58.1 52.1l11.6 .1v.1l-11.6-.1zM58.1 52.1h.2v.1l-1.4 1.7h-.2zM59.2 53l9.4 .1v.2l-9.4-.1zM68.4 54.4l65 .1v.2l-65-.1zM69.5 52.2h.2l1.3 1.7h-.1zM72.9 59.2h.3v.2l-.4 1.8h-.2zM72.9 59.2h.3l.2 .8h-.2zM73.2 59.7l.6-.2v.3l-.4 .2h-.2zM73.6 59.5h.2v.3l-1 1.4h-.2v-.2z"/>
<path d="M76.7 51.9h.3v.3l-4.2 9h-.2zM132.2 52.2h.1v.1l-1.2 1.6h-.2zM143.7 52.2h.1l1.3 1.7h-.2zM63.4 68.5l12.3 .1v.2l-12.3-.1zM63.4 63.5l12.3 .1v.2l-12.3-.1zM79.9 66.7l7.1 .1v.2l-7.1-.1zM81.8 73.8h.2l-.1 6.6h-.2zM156.7 61.6h.2l.4 1.9h-.2zM158.2 79.3l.2 .1v.2h-.2zM160 75l.3-.1-.1 .3h-.2zM161.5 74.9h.2l-.1 .3h-.1zM162.4 66.9h.2l-.1 6.3h-.2z"/>
<path d="M169 74.5l.2 .1v.2h-.1zM169.6 75l.2 .1v.2h-.1zM170.3 65.5l.2 .1v.2h-.2zM171 66l.3 .1v.2h-.2zM171.4 66.4l.2 .1v.1h-.1zM172.7 69.7h.2l-.1 16.1h-.2zM173.8 67.1h.3v.2h-.2zM63.4 87l12.3 .1v.2l-12.3-.1zM75.5 87.1h.2l-.1 4.4h-.2zM86.9 99.2h.1v5h-.2zM87.3 98.7l7.2 .1v.2l-7.2-.1zM140.6 85.1l6.6 .1v.2l-6.6-.1z"/>
<path d="M157.1 92.2h.2v.2l-.2 1h-.1zM157.6 99.2l1.8 1.3v.2l-1.8-1.3zM159.1 80.9h.2v.2h-.1zM168.6 81.9h.1v.2h-.2zM168.7 90.2h.1l-.1 .2h-.1zM169.1 80.7h.1v.2h-.2zM169.3 81.5h.2l-.1 .2h-.2zM171.7 88.5h.2l-.1 .2h-.2zM171.9 89.8h.1v.3h-.2zM172 88.1h.1l-.1 .3h-.1zM172.1 89.8l.3-.1-.1 .2h-.2zM172.4 87.3h.2l-.1 .3h-.2z"/>
<path d="M173 89.2h.1v.2h-.2zM173.9 88.1h.2l-.1 .3h-.2zM46.2 113.8l12.3 .1v.2l-12.3-.1zM46.3 104.6h.2l-.1 4.4h-.2zM115.8 101.3l5 .1v.1l-5-.1zM122.8 103l14.9 .1v.2l-14.9-.1zM157 110.9h.1v.2l-.1 16.1h-.2zM157.6 113.3l1.8-1.3v.2l-1.6 1.3h-.2zM46.2 132.3l12.3 .1v.2l-12.3-.1zM46.2 127.3l12.3-4.2v.2l-12.1 4.2h-.2zM63.4 127.3l12.2 .1v.2l-12.2-.1zM80.5 133.9h.2v.1l-.2 64.1h-.2z"/>
<path d="M104.9 135.9h.2l-.1 10.5h-.2zM156.4 126.9l1.9 .1v.2l-1.9-.1zM156.8 136.2h.2l-.1 25.1h-.2zM157.5 124.6l1.8 1.2v.2l-1.8-1.3zM157.5 138.6l1.8-1.3v.2l-1.7 1.3h-.1zM46.3 155.3l12.1-4.3-12 4.4zM63.4 145.9l12.2 .1v.1h-12.2zM113.7 147.6h.3l.2 .7h-.2zM113.3 147.9l.4-.3h.3v.2l-.5 .4h-.2zM114 146.2h.2v.3l-2 10.8h-.3zM114 146.2h.2v.3l-.7 1.7h-.2zM46.6 164.9h.2l.1 .6h-.2z"/>
<path d="M47.4 163.8h.3v.2l-8.9 10.8h-.3v-.2zM47.4 163.8h.3v.2l-.8 1.5h-.2zM46.1 164.9l1.3-1.1h.3v.2l-1.4 1.1h-.2zM46.2 173.7l12.2-4.3v.2l-12 4.3h-.2zM63.3 169.4l12.3 .1v.2l-12.3-.1zM98.9 162.6l12.3 .1v.1l-12.3-.1zM111 171.4h.2l-.1 4.5h-.2zM98.9 166.9l12.3-4.2v.1l-12.1 4.3h-.2zM98.9 175.7l12.3-4.3v.1l-12.1 4.4h-.2zM115.6 166.9l12.2-4.2v.1l-12.1 4.3h-.1zM115.6 175.7l12.2-4.2v.1l-12.1 4.3h-.1zM136.1 178h.1v.1l-.9 1h-.2v-.2z"/>
<path d="M143.9 178h.2l.9 .9v.2h-.1l-1-1zM157.7 177.1l.3 .1v.2h-.2zM158.2 177.9l.2 .1v.1h-.2zM158.2 172.8h.2l-.1 .3h-.1zM158.8 172h.2l-.1 .3h-.2zM159.4 179.2l.3 .1v.2h-.2zM159.6 178l.3 .1v.1h-.2zM161 178l.3 .1v.1h-.2zM161 179.9l.3 .1v.2h-.2zM168.7 178.5h.1l-.1 .2h-.1zM168.9 179.2h.2l-.1 .3h-.2zM169.6 172.1l.2 .1v.2h-.1z"/>
<path d="M169.9 174l.3 .1v.2h-.2zM170.1 172.8l.2 .1v.2h-.1zM170.4 163.3l.3 .1v.2h-.2zM170.5 173.7h.3v.2h-.2zM171.1 163.8l.3 .1v.2h-.2zM171.4 164.2l.3 .1v.1h-.2zM172.2 165.2l.3 .1v.1h-.2zM172.6 166l.2 .1v.2h-.2zM173.1 163.8l.2 .1v.2h-.2zM173.4 164.2l.3 .1v.1h-.2zM174.3 165.7l.3 .1v.2h-.2zM174.6 166.5l.2 .1v.2h-.1z"/>
<path d="M42.8 197.9l27.6 .1v.1l-27.6-.1zM75.4 188h.2l-.1 4.5h-.1zM96.4 188.9l32 .1v.2l-32-.1zM98.9 184.5l12.2-4.3v.1l-12 4.4h-.2zM115.6 184.5l12.2-4.2v.1l-12.1 4.3h-.1zM135.1 187.7h.2l.9 .9v.2h-.1l-1-.9zM135.6 189.7l9 .1v.2l-9-.1zM144.9 187.7h.1v.2l-.9 .9h-.2v-.2zM157 191.4h.1v.3h-.2zM170.1 187.6h.2l-.1 .3h-.2zM170.4 187.5h.2l-.1 .2h-.2zM170.7 188h.2l-.1 .2h-.2z"/>
<path d="M172.3 185.5h.2l-.1 .3h-.2zM173.7 186.3h.2l-.1 .2h-.1zM174.4 185.1h.2l-.1 .2h-.2zM96.7 214.1h.2l-.1 .3h-.2z"/>
</g>
<g fill="#000">
<path d="M72.9 59.2l.3 .5 .4-.2-1 1.5z" fill-rule="evenodd"/>
<path d="M114 146.2v1.8l-.3-.4-.4 .3z" fill-rule="evenodd"/>
<path d="M46.1 164.9l1.3-1.1-.7 1.5-.1-.4z" fill-rule="evenodd"/>
</g>
<path d="M114.1 146.2v2.1M46.1 165h.7M26.2 261.6h160.7" fill="none" stroke="#000" stroke-width=".25"/>
<path d="M26.4 23.9h161.1" fill="none" stroke="#000" stroke-width=".51"/>
<g font-size="3.6">
<text x="95" y="142.5">30A</text>
<text x="115.8" y="142.3">30A</text>
<text x="136.5" y="142.4">30A</text>
</g>
<g font-size="3.5">
<text x="26.6" y="20.8">100-00-00-3</text>
<text x="94.4" y="20.8">General Information</text>
<text x="171.4" y="20.8">100-00-00-3</text>
<text x="166.1" y="267.2">SHT 4 OF 99</text>
</g>
<g font-size="3.2">
<text x="78.5" y="51.2">IF FITTED</text>
<text x="112.8" y="156">IF FITTED</text>
<text x="26.8" y="173.8">IF FITTED</text>
</g>
<g font-size="3">
<text x="89.7" y="83.4">IG RELAY</text>
<text x="127.6" y="82.2">ACC RELAY</text>
<text x="104.6" y="95.1">R1</text>
<text x="141.3" y="93.9">R3</text>
<text x="126.4" y="113.7">TAIL</text>
<text x="89.7" y="115">P/W RELAY</text>
<text x="126.5" y="117.4">RELAY</text>
<text x="104.1" y="125.4">R2</text>
<text x="137.2" y="126.2">R4</text>
<text x="94.5" y="152.4">P/W F</text>
<text x="114.6" y="152.2">P/W R</text>
<text x="135.6" y="152.5">SEAT</text>
</g>
<g font-size="2.7">
<text x="43.2" y="62.2">1</text>
<text x="49.7" y="62.3">10A</text>
<text x="59.6" y="62.7">16</text>
<text x="67.2" y="62.7">20A</text>
<text x="43.2" y="72">2</text>
<text x="48.3" y="66.8">TURN</text>
<text x="49.8" y="72">15A</text>
<text x="64.2" y="66.9">AMPLIFIER</text>
<text x="67.1" y="72">15A</text>
<text x="47.8" y="76.1">IG COIL</text>
<text x="59.6" y="72.4">17</text>
<text x="64.7" y="76.1">HAZARD</text>
<text x="43.2" y="80.8">3</text>
<text x="49.7" y="80.8">7.5A</text>
<text x="59.6" y="81.3">18</text>
<text x="67.4" y="81.5">15A</text>
<text x="47.7" y="85.4">AIR BAG</text>
<text x="65.1" y="85.6">TRANS</text>
<text x="43.2" y="90.1">4</text>
<text x="49.8" y="90.1">15A</text>
<text x="59.6" y="90.5">19</text>
<text x="65.1" y="94">MIRROR</text>
<text x="67.5" y="90.3">7.5A</text>
<text x="43.2" y="99.4">5</text>
<text x="49.7" y="99.4">10A</text>
<text x="59.6" y="99.8">20</text>
<text x="67.5" y="99.4">10A</text>
<text x="43.1" y="107.4">6</text>
<text x="49.1" y="104.1">ABS</text>
<text x="50.9" y="107.7">5A</text>
<text x="59.5" y="107.9">21</text>
<text x="67.1" y="108">7.5A</text>
<text x="43.1" y="116.7">7</text>
<text x="49.9" y="116.9">15A</text>
<text x="59" y="117.2">22</text>
<text x="67.3" y="117">20A</text>
<text x="43.1" y="126">8</text>
<text x="59" y="126.4">23</text>
<text x="66.5" y="130.7">TAIL</text>
<text x="67" y="126.3">15A</text>
<text x="43.1" y="135.3">9</text>
<text x="49.5" y="135.6">10A</text>
<text x="59" y="135.7">24</text>
<text x="68" y="135.5">5A</text>
<text x="42.6" y="139.8">TRANSMISSION</text>
<text x="66.5" y="140.1">BEM</text>
<text x="87.5" y="142.1">31</text>
<text x="108.2" y="142.2">32</text>
<text x="128.5" y="141.8">33</text>
<text x="42.2" y="144.5">10</text>
<text x="48" y="149.4">WASHER</text>
<text x="50.4" y="144.8">20A</text>
<text x="59.5" y="145">25</text>
<text x="63.9" y="149.4">COURTESY</text>
<text x="67.4" y="144.8">15A</text>
<text x="42.2" y="153.8">11</text>
<text x="59.5" y="154.4">26</text>
<text x="67.1" y="154">30A</text>
<text x="64.1" y="158.4">TRAILER</text>
<text x="42.2" y="163.2">12</text>
<text x="49.5" y="167.7">NAV</text>
<text x="50.3" y="163.2">10A</text>
<text x="59.5" y="163.7">27</text>
<text x="64.3" y="167.9">CLUSTER</text>
<text x="67.3" y="163.3">10A</text>
<text x="95.8" y="165.7">34</text>
<text x="112.5" y="165.7">37</text>
<text x="42.2" y="172.5">13</text>
<text x="59.5" y="172.9">28</text>
<text x="66.8" y="172.5">15A</text>
<text x="95.9" y="174.3">35</text>
<text x="112.3" y="174.3">38</text>
<text x="42.1" y="181.8">14</text>
<text x="50.5" y="182">15A</text>
<text x="59.5" y="182.2">29</text>
<text x="67.2" y="182">10A</text>
<text x="95.7" y="183">36</text>
<text x="112.2" y="183">39</text>
<text x="42.1" y="191.1">15</text>
<text x="50" y="191.4">30A</text>
<text x="59.5" y="191.5">30</text>
<text x="66.9" y="191.1">15A</text>
<text x="45.7" y="196">CIGARETTE</text>
<text x="67.6" y="195.5">INJ</text>
</g>
<text font-size="2.4" x="62.1" y="112.4">MOBILE PHONE</text>
<g font-size="2.3">
<text x="45" y="94.7">REVERSE LAMP</text>
<text x="46.7" y="121.3">STOP LAMP</text>
<text x="63.4" y="121.2">DOOR LOCK</text>
<text x="64.9" y="177">ICC-BATT</text>
<text x="64.4" y="186.4">BEM ICC</text>
</g>
<g font-size="2.2">
<text x="65.5" y="102.8">ICC-ACCY</text>
<text x="48.1" y="112.2">HIM-IGN</text>
</g>
<text font-size="1.9" x="46" y="186.2">MOBILE OFFICE</text>
<text font-size="1.8" x="97.6" y="32.3">JUNCTION BOX LAYOUT</text>
<text font-size="1.6" x="127.4" y="158.8">C1</text>
</svg>
